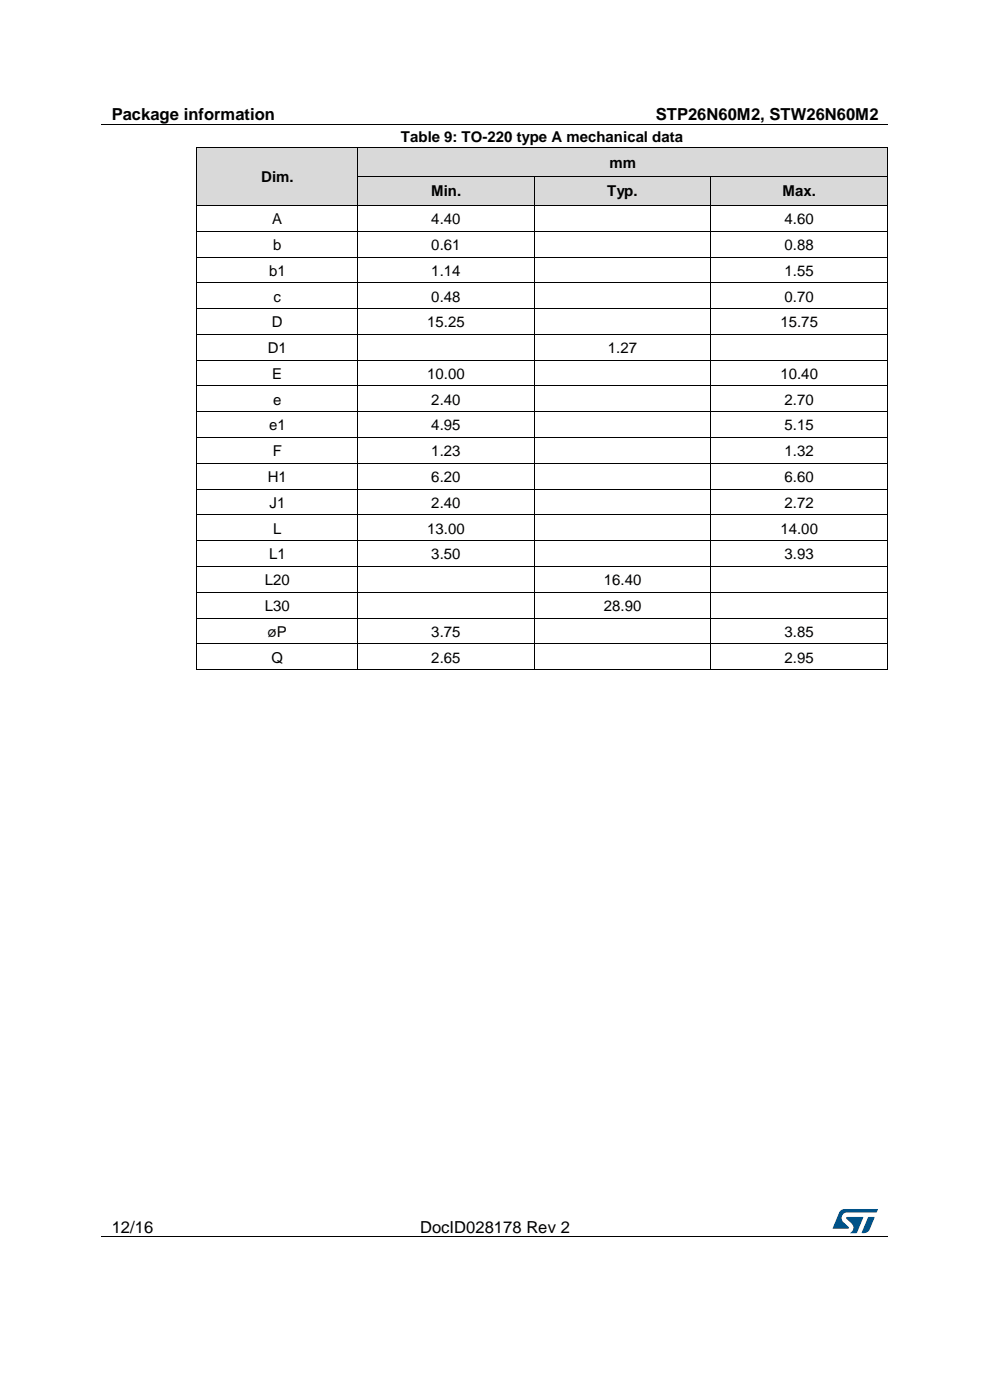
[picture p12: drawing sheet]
<svg xmlns="http://www.w3.org/2000/svg" width="210mm" height="297mm" viewBox="0 0 210 297" stroke-linecap="round" stroke-linejoin="round" font-family="sans-serif">
<path d="M21.5 26.5h166.8M21.5 262.4h166.8" fill="none" stroke="#000" stroke-width=".21"/>
<g fill="#000">
<path d="M104.8 26.4h.2v.1h-.2z" fill-rule="evenodd"/>
<path d="M61.6 262.3h.1v.2h-.1z" fill-rule="evenodd"/>
<path d="M148 262.3h.2v.2h-.2z" fill-rule="evenodd"/>
</g>
<g fill="#005288">
<path d="M178.2 256.9l.6-.4h.4l7 .1-.3 .6h-6.1a1.26 1.26 0 0 0-1.3 1.1 1.26 1.26 0 0 0 .8 1.4l.7 .6v.3l-3.3 .1z"/>
<path d="M184.2 258.2l1.3 .1-1 2.5a1.32 1.32 0 0 1-1.7 .7z"/>
<path d="M179.6 258.2l3.6 .1-1.5 3.3h-1.4a1.35 1.35 0 0 0 .7-1.2 1.35 1.35 0 0 0-.8-1.2l-.6-.6z"/>
</g>
<g fill="#d9d9d9">
<path d="M41.8 31.4h34.1v12.1h-34.1z" fill-rule="evenodd"/>
<path d="M43.7 34.5h30.3v6h-30.3z" fill-rule="evenodd"/>
<path d="M75.9 31.4h112.3v6h-112.3z" fill-rule="evenodd"/>
<path d="M77.8 31.4h108.6v6h-108.6z" fill-rule="evenodd"/>
</g>
<g fill="#000">
<path d="M41.7 31.3l.1 .1z" fill-rule="evenodd"/>
<path d="M41.7 31.3l.1 .1z" fill-rule="evenodd"/>
<path d="M75.8 31.3l.1 .1z" fill-rule="evenodd"/>
<path d="M188.2 31.3l.1 .1z" fill-rule="evenodd"/>
<path d="M188.2 31.3l.1 .1z" fill-rule="evenodd"/>
</g>
<path d="M41.8 31.4v6M41.8 31.4h34M75.9 31.4v6M75.9 31.4h112.3M188.3 31.4v6" fill="none" stroke="#000" stroke-width=".21"/>
<g fill="#d9d9d9">
<path d="M75.9 37.5h37.4v6h-37.4z" fill-rule="evenodd"/>
<path d="M77.8 37.5h33.6v6h-33.6z" fill-rule="evenodd"/>
<path d="M113.4 37.5h37.4v6h-37.4z" fill-rule="evenodd"/>
<path d="M115.3 37.5h33.6v6h-33.6z" fill-rule="evenodd"/>
<path d="M150.9 37.5h37.3v6h-37.3z" fill-rule="evenodd"/>
<path d="M152.7 37.5h33.7v6h-33.7z" fill-rule="evenodd"/>
</g>
<g fill="#000">
<path d="M41.7 37.4l.1 .1z" fill-rule="evenodd"/>
<path d="M75.8 37.4l.1 .1z" fill-rule="evenodd"/>
<path d="M113.3 37.4l.1 .1z" fill-rule="evenodd"/>
<path d="M150.7 37.4l.1 .1z" fill-rule="evenodd"/>
<path d="M188.2 37.4l.1 .1z" fill-rule="evenodd"/>
<path d="M41.7 43.5h.2v.2h-.2z" fill-rule="evenodd"/>
<path d="M41.7 43.5h.2v.2h-.2z" fill-rule="evenodd"/>
<path d="M41.7 49h.2v.2h-.2z" fill-rule="evenodd"/>
<path d="M41.7 54.4h.2v.2h-.2z" fill-rule="evenodd"/>
<path d="M41.9 43.5h.1v.2h-.1z" fill-rule="evenodd"/>
<path d="M75.8 43.5h.2v.2h-.2z" fill-rule="evenodd"/>
<path d="M75.8 49h.2v.2h-.2z" fill-rule="evenodd"/>
<path d="M75.8 54.4h.2v.2h-.2z" fill-rule="evenodd"/>
<path d="M76 43.5h.1v.2h-.1z" fill-rule="evenodd"/>
<path d="M113.3 43.5h.1v.2h-.1z" fill-rule="evenodd"/>
<path d="M113.3 49h.1v.2h-.1z" fill-rule="evenodd"/>
<path d="M113.3 54.4h.1v.2h-.1z" fill-rule="evenodd"/>
<path d="M113.4 43.5h.2v.2h-.2z" fill-rule="evenodd"/>
<path d="M150.7 43.5h.2v.2h-.2z" fill-rule="evenodd"/>
<path d="M150.7 49h.2v.2h-.2z" fill-rule="evenodd"/>
<path d="M150.7 54.4h.2v.2h-.2z" fill-rule="evenodd"/>
<path d="M150.9 43.5h.1v.2h-.1z" fill-rule="evenodd"/>
<path d="M188.2 43.5h.1v.2h-.1z" fill-rule="evenodd"/>
<path d="M188.2 43.5h.1v.2h-.1z" fill-rule="evenodd"/>
<path d="M188.2 49h.1v.2h-.1z" fill-rule="evenodd"/>
<path d="M188.2 54.4h.1v.2h-.1z" fill-rule="evenodd"/>
<path d="M41.7 59.9h.2v.2h-.2z" fill-rule="evenodd"/>
<path d="M41.7 65.4h.2v.2h-.2z" fill-rule="evenodd"/>
<path d="M41.7 70.9h.2v.1h-.2z" fill-rule="evenodd"/>
<path d="M41.7 76.3h.2v.2h-.2z" fill-rule="evenodd"/>
<path d="M75.8 59.9h.2v.2h-.2z" fill-rule="evenodd"/>
<path d="M75.8 65.4h.2v.2h-.2z" fill-rule="evenodd"/>
<path d="M75.8 70.9h.2v.1h-.2z" fill-rule="evenodd"/>
<path d="M75.8 76.3h.2v.2h-.2z" fill-rule="evenodd"/>
<path d="M113.3 59.9h.1v.2h-.1z" fill-rule="evenodd"/>
<path d="M113.3 65.4h.1v.2h-.1z" fill-rule="evenodd"/>
<path d="M113.3 70.9h.1v.1h-.1z" fill-rule="evenodd"/>
<path d="M113.3 76.3h.1v.2h-.1z" fill-rule="evenodd"/>
<path d="M150.7 59.9h.2v.2h-.2z" fill-rule="evenodd"/>
<path d="M150.7 65.4h.2v.2h-.2z" fill-rule="evenodd"/>
<path d="M150.7 70.9h.2v.1h-.2z" fill-rule="evenodd"/>
<path d="M150.7 76.3h.2v.2h-.2z" fill-rule="evenodd"/>
<path d="M188.2 59.9h.1v.2h-.1z" fill-rule="evenodd"/>
<path d="M188.2 65.4h.1v.2h-.1z" fill-rule="evenodd"/>
<path d="M188.2 70.9h.1v.1h-.1z" fill-rule="evenodd"/>
<path d="M188.2 76.3h.1v.2h-.1z" fill-rule="evenodd"/>
<path d="M41.7 81.8h.2v.2h-.2z" fill-rule="evenodd"/>
<path d="M41.7 87.3h.2v.1h-.2z" fill-rule="evenodd"/>
<path d="M41.7 92.7h.2v.2h-.2z" fill-rule="evenodd"/>
<path d="M41.7 98.2h.2v.2h-.2z" fill-rule="evenodd"/>
<path d="M75.8 81.8h.2v.2h-.2z" fill-rule="evenodd"/>
<path d="M75.8 87.3h.2v.1h-.2z" fill-rule="evenodd"/>
<path d="M75.8 92.7h.2v.2h-.2z" fill-rule="evenodd"/>
<path d="M75.8 98.2h.2v.2h-.2z" fill-rule="evenodd"/>
<path d="M113.3 81.8h.1v.2h-.1z" fill-rule="evenodd"/>
<path d="M113.3 87.3h.1v.1h-.1z" fill-rule="evenodd"/>
<path d="M113.3 92.7h.1v.2h-.1z" fill-rule="evenodd"/>
<path d="M113.3 98.2h.1v.2h-.1z" fill-rule="evenodd"/>
<path d="M150.7 81.8h.2v.2h-.2z" fill-rule="evenodd"/>
<path d="M150.7 87.3h.2v.1h-.2z" fill-rule="evenodd"/>
<path d="M150.7 92.7h.2v.2h-.2z" fill-rule="evenodd"/>
<path d="M150.7 98.2h.2v.2h-.2z" fill-rule="evenodd"/>
<path d="M188.2 81.8h.1v.2h-.1z" fill-rule="evenodd"/>
<path d="M188.2 87.3h.1v.1h-.1z" fill-rule="evenodd"/>
<path d="M188.2 92.7h.1v.2h-.1z" fill-rule="evenodd"/>
<path d="M188.2 98.2h.1v.2h-.1z" fill-rule="evenodd"/>
<path d="M41.7 103.7h.2v.2h-.2z" fill-rule="evenodd"/>
<path d="M41.7 109.2h.2v.1h-.2z" fill-rule="evenodd"/>
<path d="M41.7 114.6h.2v.2h-.2z" fill-rule="evenodd"/>
<path d="M75.8 103.7h.2v.2h-.2z" fill-rule="evenodd"/>
<path d="M75.8 109.2h.2v.1h-.2z" fill-rule="evenodd"/>
<path d="M75.8 114.6h.2v.2h-.2z" fill-rule="evenodd"/>
<path d="M113.3 103.7h.1v.2h-.1z" fill-rule="evenodd"/>
<path d="M113.3 109.2h.1v.1h-.1z" fill-rule="evenodd"/>
<path d="M113.3 114.6h.1v.2h-.1z" fill-rule="evenodd"/>
<path d="M150.7 103.7h.2v.2h-.2z" fill-rule="evenodd"/>
<path d="M150.7 109.2h.2v.1h-.2z" fill-rule="evenodd"/>
<path d="M150.7 114.6h.2v.2h-.2z" fill-rule="evenodd"/>
<path d="M188.2 103.7h.1v.2h-.1z" fill-rule="evenodd"/>
<path d="M188.2 109.2h.1v.1h-.1z" fill-rule="evenodd"/>
<path d="M188.2 114.6h.1v.2h-.1z" fill-rule="evenodd"/>
<path d="M41.7 120.1h.2v.1h-.2z" fill-rule="evenodd"/>
<path d="M41.7 125.5h.2v.2h-.2z" fill-rule="evenodd"/>
<path d="M41.7 131h.2v.2h-.2z" fill-rule="evenodd"/>
<path d="M41.7 136.5h.2v.2h-.2z" fill-rule="evenodd"/>
<path d="M75.8 120.1h.2v.1h-.2z" fill-rule="evenodd"/>
<path d="M75.8 125.5h.2v.2h-.2z" fill-rule="evenodd"/>
<path d="M75.8 131h.2v.2h-.2z" fill-rule="evenodd"/>
<path d="M75.8 136.5h.2v.2h-.2z" fill-rule="evenodd"/>
<path d="M113.3 120.1h.1v.1h-.1z" fill-rule="evenodd"/>
<path d="M113.3 125.5h.1v.2h-.1z" fill-rule="evenodd"/>
<path d="M113.3 131h.1v.2h-.1z" fill-rule="evenodd"/>
<path d="M113.3 136.5h.1v.2h-.1z" fill-rule="evenodd"/>
<path d="M150.7 120.1h.2v.1h-.2z" fill-rule="evenodd"/>
<path d="M150.7 125.5h.2v.2h-.2z" fill-rule="evenodd"/>
<path d="M150.7 131h.2v.2h-.2z" fill-rule="evenodd"/>
<path d="M150.7 136.5h.2v.2h-.2z" fill-rule="evenodd"/>
<path d="M188.2 120.1h.1v.1h-.1z" fill-rule="evenodd"/>
<path d="M188.2 125.5h.1v.2h-.1z" fill-rule="evenodd"/>
<path d="M188.2 131h.1v.2h-.1z" fill-rule="evenodd"/>
<path d="M188.2 136.5h.1v.2h-.1z" fill-rule="evenodd"/>
<path d="M41.7 142h.2v.1h-.2z" fill-rule="evenodd"/>
<path d="M41.7 142h.2v.1h-.2z" fill-rule="evenodd"/>
<path d="M75.8 142h.2v.1h-.2z" fill-rule="evenodd"/>
<path d="M113.3 142h.1v.1h-.1z" fill-rule="evenodd"/>
<path d="M150.7 142h.2v.1h-.2z" fill-rule="evenodd"/>
<path d="M188.2 142h.1v.1h-.1z" fill-rule="evenodd"/>
<path d="M188.2 142h.1v.1h-.1z" fill-rule="evenodd"/>
</g>
<g fill="none" stroke="#000" stroke-width=".21">
<path d="M41.8 37.5v6M75.9 37.5v6M75.9 37.5h37.4l.1 6M113.4 37.5h37.3M150.8 37.5v6M150.8 37.5h37.4M188.3 37.5v6M41.8 43.7v5.3M41.8 49.2v5.2M41.8 54.6v5.3M41.9 49.1h33.9M41.9 54.5h33.9"/>
<path d="M41.9 60h33.9M42 43.6h33.8M75.9 43.7v5.3M75.9 49.2v5.2M75.9 54.6v5.3M76 49.1h37.3M76 54.5h37.3M76 60h37.3M76.1 43.6h37.2M113.4 43.7v5.3M113.4 49.2v5.2M113.4 54.6v5.3"/>
<path d="M113.4 49.1h37.3M113.4 54.5h37.3M113.4 60h37.3M113.6 43.6h37.1M150.8 43.7v5.3M150.8 49.2v5.2M150.8 54.6v5.3M150.9 49.1h37.3M150.9 54.5h37.3M150.9 60h37.3M151 43.6h37.2M188.3 43.7v5.3"/>
<path d="M188.3 49.2v5.2M188.3 54.6v5.3M41.8 60.1v5.3M41.8 65.6v5.3M41.8 71v5.3M41.8 76.5v5.3M41.9 65.5h33.9M41.9 71h33.9M41.9 76.4h33.9M75.9 60.1v5.3M75.9 65.6v5.3M75.9 71v5.3"/>
<path d="M75.9 76.5v5.3M76 65.5h37.3M76 71h37.3M76 76.4h37.3M113.4 60.1v5.3M113.4 65.6v5.3M113.4 71v5.3M113.4 76.5v5.3M113.4 65.5h37.3M113.4 71h37.3M113.4 76.4h37.3M150.8 60.1v5.3"/>
<path d="M150.8 65.6v5.3M150.8 71v5.3M150.8 76.5v5.3M150.9 65.5h37.3M150.9 71h37.3M150.9 76.4h37.3M188.3 60.1v5.3M188.3 65.6v5.3M188.3 71v5.3M188.3 76.5v5.3M41.8 82v5.3M41.8 87.4v5.3"/>
<path d="M41.8 92.9v5.3M41.8 98.4v5.3M41.9 81.9h33.9M41.9 87.3h33.9M41.9 92.8h33.9M41.9 98.3h33.9M75.9 82v5.3M75.9 87.4v5.3M75.9 92.9v5.3M75.9 98.4v5.3M76 81.9h37.3M76 87.3h37.3"/>
<path d="M76 92.8h37.3M76 98.3h37.3M113.4 82v5.3M113.4 87.4v5.3M113.4 92.9v5.3M113.4 98.4v5.3M113.4 81.9h37.3M113.4 87.3h37.3M113.4 92.8h37.3M113.4 98.3h37.3M150.8 82v5.3M150.8 87.4v5.3"/>
<path d="M150.8 92.9v5.3M150.8 98.4v5.3M150.9 81.9h37.3M150.9 87.3h37.3M150.9 92.8h37.3M150.9 98.3h37.3M188.3 82v5.3M188.3 87.4v5.3M188.3 92.9v5.3M188.3 98.4v5.3M41.8 103.9v5.3M41.8 109.3v5.3"/>
<path d="M41.8 114.8v5.3M41.9 103.8h33.9M41.9 109.2h33.9M41.9 114.7h33.9M75.9 103.9v5.3M75.9 109.3v5.3M75.9 114.8v5.3M76 103.8h37.3M76 109.2h37.3M76 114.7h37.3M113.4 103.9v5.3M113.4 109.3v5.3"/>
<path d="M113.4 114.8v5.3M113.4 103.8h37.3M113.4 109.2h37.3M113.4 114.7h37.3M150.8 103.9v5.3M150.8 109.3v5.3M150.8 114.8v5.3M150.9 103.8h37.3M150.9 109.2h37.3M150.9 114.7h37.3M188.3 103.9v5.3M188.3 109.3v5.3"/>
<path d="M188.3 114.8v5.3M41.8 120.2v5.3M41.8 125.7v5.3M41.8 131.2v5.3M41.8 136.7v5.3M41.9 120.2h33.9M41.9 125.6h33.9M41.9 131.1h33.9M41.9 136.6h33.9M75.9 120.2v5.3M75.9 125.7v5.3M75.9 131.2v5.3"/>
<path d="M75.9 136.7v5.3M76 120.2h37.3M76 125.6h37.3M76 131.1h37.3M76 136.6h37.3M113.4 120.2v5.3M113.4 125.7v5.3M113.4 131.2v5.3M113.4 136.7v5.3M113.4 120.2h37.3M113.4 125.6h37.3M113.4 131.1h37.3"/>
<path d="M113.4 136.6h37.3M150.8 120.2v5.3M150.8 125.7v5.3M150.8 131.2v5.3M150.8 136.7v5.3M150.9 120.2h37.3M150.9 125.6h37.3M150.9 131.1h37.3M150.9 136.6h37.3M188.3 120.2v5.3M188.3 125.7v5.3M188.3 131.2v5.3"/>
<path d="M188.3 136.7v5.3M41.9 142h33.9M76 142h37.3M113.4 142h37.3M150.9 142h37.3"/>
</g>
<g font-size="3.5">
<text x="23.7" y="25.5">Package information</text>
<text x="139.1" y="25.5">STP26N60M2, STW26N60M2</text>
<text x="23.7" y="261.5">12/16</text>
<text x="89.1" y="261.5">DocID028178 Rev 2</text>
</g>
<g font-size="3.2">
<text x="85.1" y="30.2">Table 9: TO-220 type A mechanical data</text>
<text x="129.3" y="35.6">mm</text>
<text x="55.4" y="38.6">Dim.</text>
<text x="91.5" y="41.7">Min.</text>
<text x="128.8" y="41.7">Typ.</text>
<text x="166" y="41.7">Max.</text>
<text x="57.8" y="47.6">A</text>
<text x="91.5" y="47.6">4.40</text>
<text x="166.4" y="47.6">4.60</text>
<text x="57.9" y="53.1">b</text>
<text x="91.5" y="53.1">0.61</text>
<text x="166.4" y="53.1">0.88</text>
<text x="57.1" y="58.5">b1</text>
<text x="91.5" y="58.5">1.14</text>
<text x="166.4" y="58.5">1.55</text>
<text x="58" y="64">c</text>
<text x="91.5" y="64">0.48</text>
<text x="166.4" y="64">0.70</text>
<text x="57.7" y="69.5">D</text>
<text x="90.6" y="69.5">15.25</text>
<text x="165.6" y="69.5">15.75</text>
<text x="56.8" y="74.9">D1</text>
<text x="129" y="74.9">1.27</text>
<text x="57.8" y="80.4">E</text>
<text x="90.6" y="80.4">10.00</text>
<text x="165.6" y="80.4">10.40</text>
<text x="57.9" y="85.9">e</text>
<text x="91.5" y="85.9">2.40</text>
<text x="166.4" y="85.9">2.70</text>
<text x="57.1" y="91.3">e1</text>
<text x="91.5" y="91.3">4.95</text>
<text x="166.4" y="91.3">5.15</text>
<text x="57.8" y="96.8">F</text>
<text x="91.5" y="96.8">1.23</text>
<text x="166.4" y="96.8">1.32</text>
<text x="56.8" y="102.3">H1</text>
<text x="57.2" y="107.8">J1</text>
<text x="91.5" y="102.3">6.20</text>
<text x="91.5" y="107.8">2.40</text>
<text x="166.4" y="102.3">6.60</text>
<text x="166.4" y="107.8">2.72</text>
<text x="57.9" y="113.2">L</text>
<text x="90.6" y="113.2">13.00</text>
<text x="165.6" y="113.2">14.00</text>
<text x="57.1" y="118.7">L1</text>
<text x="91.5" y="118.7">3.50</text>
<text x="166.4" y="118.7">3.93</text>
<text x="56.2" y="124.1">L20</text>
<text x="128.1" y="124.1">16.40</text>
<text x="56.2" y="129.6">L30</text>
<text x="128.1" y="129.6">28.90</text>
<text x="56.8" y="135.1">øP</text>
<text x="91.5" y="135.1">3.75</text>
<text x="166.4" y="135.1">3.85</text>
<text x="57.6" y="140.6">Q</text>
<text x="91.5" y="140.6">2.65</text>
<text x="166.4" y="140.6">2.95</text>
</g>
</svg>
